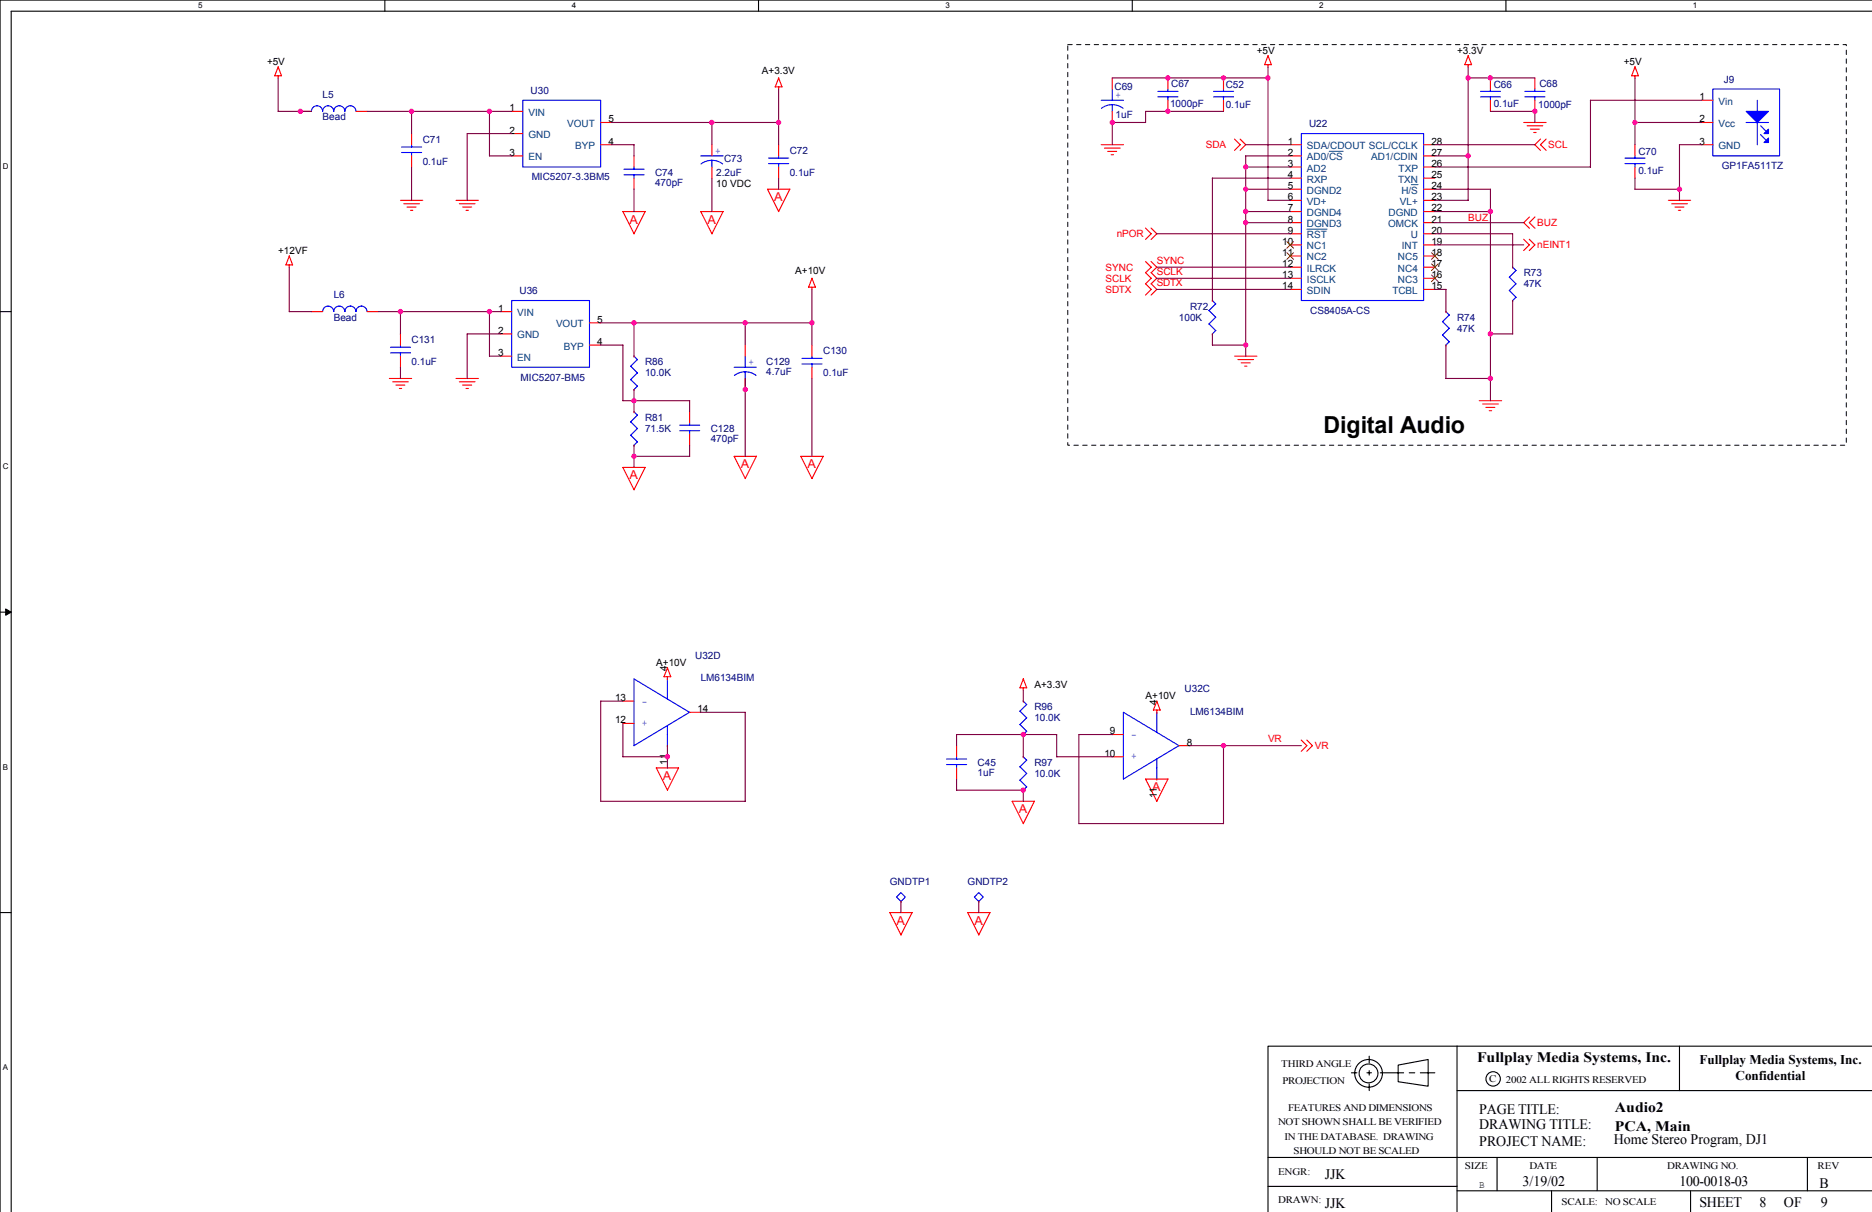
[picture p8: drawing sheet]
<svg xmlns="http://www.w3.org/2000/svg" width="432mm" height="279mm" viewBox="0 0 432 279" stroke-linecap="round" stroke-linejoin="round" font-family="sans-serif">
<path d="M431.8 0h-431.8v279.4M431.8 2.6h-429.2v276.8" fill="none" stroke="#000" stroke-width=".25"/>
<path d="M45.7 .3h1v2h-1z" fill="#fff"/>
<path d="M88.8 0v2.6" fill="none" stroke="#000" stroke-width=".25"/>
<path d="M131.9 .3h1v2h-1z" fill="#fff"/>
<path d="M175 0v2.6" fill="none" stroke="#000" stroke-width=".25"/>
<path d="M218.1 .3h1v2h-1z" fill="#fff"/>
<path d="M261.2 0v2.6" fill="none" stroke="#000" stroke-width=".25"/>
<path d="M304.3 .3h1v2h-1z" fill="#fff"/>
<path d="M347.4 0v2.6" fill="none" stroke="#000" stroke-width=".25"/>
<g fill="#fff">
<path d="M390.5 .3h1v2h-1z"/>
<path d="M.7 37.2h1.3v2.1h-1.3z"/>
<path d="M.7 106.5h1.3v2h-1.3z"/>
</g>
<path d="M0 71.8h2.6" fill="none" stroke="#000" stroke-width=".25"/>
<path d="M.7 175.7h1.2v2.1h-1.2z" fill="#fff"/>
<path d="M0 141.1h2.6" fill="none" stroke="#000" stroke-width=".25"/>
<path d="M1.3 140.4l1.3 .7-1.3 .7z" fill="#000" stroke="#000" stroke-width=".23"/>
<path d="M.7 245h1.2v2.1h-1.2z" fill="#fff"/>
<g fill="none" stroke="#000" stroke-width=".25">
<path d="M0 210.4h2.6M311.7 247.3h1.3M315.3 247.3h1M315.8 243.5v1.5M315.8 246.8v1M315.8 249.9v1.5M318.4 247.3h5.4M322.5 245.5l6.9-1.3v6.2l-6.9-1zM325.1 247.3h1.2M327.6 247.3h3.4M336.1 241.2h-43.6v38.2M336.1 241.2h95.7"/>
<path d="M336.1 241.2v38.2M336.1 251.4h95.7M387.4 241.2v10.2M292.5 266.8h139.3M292.5 273.5h43.6M336.1 274.5h95.7M345.3 266.8v7.7M357.9 274.5v4.9M368.4 266.8v7.7M390 274.5v4.9M416.9 266.8v7.7"/>
<circle cx="315.7" cy="247.4" r="2.17"/>
<circle cx="315.7" cy="247.4" r="3.2"/>
<circle cx="344.4" cy="248.7" r="1.66"/>
</g>
<path d="M246.3 10.3h179.6v92.3h-179.6v-92.3" fill="none" stroke="#000" stroke-width=".23" stroke-dasharray="1 1 1 1 1 1 1 1"/>
<g fill="none" stroke="#f00" stroke-width=".25">
<path d="M64.2 15.4l.7 2.1h-1.5zM64.2 17.5v.5M179.6 18l.8 2M179.6 17.9l-.8 2.1h1.6M256.6 18v2.5M269.4 18v2.5M282.2 18v2.5M292.5 14.9v.5M292.5 12.8l.8 2.1M292.5 12.8l-.8 2.1h1.5M338.6 14.9v.5M338.6 12.8l.8 2.1"/>
<path d="M338.7 12.8l-.8 2.1h1.5M343.8 18v2.5M354 18v2.5M376.3 17.5h1.6M376.4 17.5l.7-2.1 .8 2.1M377.1 17.5v.5M69.3 25.7h2.5M82.1 25.7h2.6M94.9 30.8v2.6M94.9 35.9v2.6M118 35.9h2.6M118 25.7h2.6"/>
<path d="M118 30.8h2.6M138.6 33.4h2.5M138.6 28.2h2.5M146.2 35.9v2.6M164.2 33.4v2.5M164.2 38.5v2.6M179.6 20v.6M179.6 33.4v2.5M179.6 38.5v2.6M254 33.4h5.1M254.8 34.1h3.6M255.5 34.9h2.1"/>
<path d="M256.3 35.7h.5M256.6 25.7v2.5M269.4 23.1v2.6M282.2 23.1v2.6M284.8 32.1l1.3 1.3-1.3 1.3M286 32.1l1.3 1.3-1.3 1.3M297.6 33.4h2.6M297.6 35.9h2.6M297.6 38.5h2.6M328.4 33.4h2.6M328.4 35.9h2.6M328.4 38.5h2.6"/>
<path d="M343.8 23.1v2.6M351.5 28.2h5.1M352.3 29h3.6M353 29.8h2.1M353.8 30.5h.5M354 23.1v2.6M355.3 32.1l-1.3 1.3 1.3 1.3M356.6 32.1l-1.3 1.3 1.3 1.3M377.1 33.4v2.5M377.1 38.5v2.6M392.5 33.4h2.6M392.5 28.2h2.6"/>
<path d="M392.5 23.1h2.6M92.4 46.2h5.1M93.1 47h3.7M93.9 47.7h2.1M94.7 48.5h.5M105.2 46.2h5.1M106 47h3.6M106.7 47.7h2.1M107.5 48.5h.5M146.2 41.1v2.5M148.8 48.7l-2.5 5.2-2.6-5.1h5.1M166.8 48.7l-2.6 5.2-2.6-5.1h5.2"/>
<path d="M182.2 43.6h-5.2l2.6 5.2M182.2 43.6l-2.6 5.2M264.2 52.6l1.3 1.3-1.3 1.3M265.5 52.6l1.3 1.3-1.3 1.3M297.6 46.2h2.6M297.6 43.6h2.6M297.6 48.8h2.6M297.6 41.1h2.6M297.6 51.3h2.6M297.6 53.9h2.6M297.6 56.5h2.6M297.6 59h2.6"/>
<path d="M328.4 46.2h2.6M328.4 43.6h2.6M328.4 48.8h2.6M328.4 41.1h2.6M328.4 51.3h2.6M328.4 53.9h2.6M328.4 56.5h2.6M328.4 59h2.6M351.5 55.2l1.3 1.3-1.3 1.3M352.7 55.2l1.3 1.3-1.3 1.3M352.8 50l-1.3 1.3 1.3 1.3M354.1 50l-1.3 1.3 1.3 1.3"/>
<path d="M384.8 46.2h5.2M385.6 47h3.6M386.4 47.7h2M387.1 48.5h.6M65.9 61.1h1.6M66 61.1l.7-2.1 .8 2.1M66.7 61.1v.5M71.8 71.8h2.6M84.7 71.8h2.5M92.4 77v2.5M115.5 71.8h2.5M115.5 77h2.5"/>
<path d="M136 74.4h2.6M136 79.5h2.6M171.9 79.5v2.6M186.5 66.2h1.6M187.3 66.2v.5M187.3 79.5v2.6M187.3 64.2l.8 2M187.3 64.1l-.8 2.1M264.2 60.3l1.3 1.3-1.3 1.3M264.2 62.8l1.3 1.4-1.3 1.2M264.2 65.4l1.3 1.3-1.3 1.3M265.5 60.3l1.3 1.3-1.3 1.3"/>
<path d="M265.5 62.8l1.3 1.4-1.3 1.2M265.5 65.4l1.3 1.3-1.3 1.3M279.7 69.3h.1M279.7 77h.1M297.6 61.6h2.6M297.6 64.2h2.6M297.6 66.7h2.6M328.4 61.6h2.6M328.4 64.2h2.6M328.4 66.7h2.6M333.5 71.8h.1M333.5 79.5h.1"/>
<path d="M348.9 61.6h.1M348.9 69.3h.1M89.8 87.2h5.2M90.6 88h3.6M91.3 88.8h2.1M92.1 89.6h.5M92.4 82.1v2.6M105.2 87.2h5.1M106 88h3.6M106.7 88.8h2.1M107.5 89.6h.5M115.5 82.1h2.5"/>
<path d="M146.2 82.1h.1M146.2 89.8h.1M146.2 94.9h.1M159.1 94.9v2.6M171.9 87.2v2.6M187.3 84.7v2.5M284.8 82.1h5.1M285.5 82.9h3.7M286.3 83.7h2.1M287.1 84.4h.5M341.2 92.4h5.2M342 93.1h3.6"/>
<path d="M342.7 93.9h2.1M343.5 94.7h.6M146.2 102.6h.1M148.8 107.7l-2.5 5.2-2.6-5.1h5.1M159.1 100.1v2.5M169.3 105.2h5.2l-2.6 5.1zM184.7 105.2h5.2l-2.6 5.1zM153.9 156.5h.1M153.9 156v.5M153.9 153.9l.8 2.1M154 153.9l-.9 2.1h1.6M235.2 158.6h1.6l-.8-2.1-.7 2.1"/>
<path d="M236 158.6v.5M143.7 161.6h2.5M143.7 166.8h2.5M151.4 177h5.1l-2.6 5.2zM153.9 171.9h.1M159.1 164.2h2.5M220.6 171.9v2.6M220.6 177v2.6M236 161.6h.1M236 169.3h.1M236 174.5h.1M256.6 169.3h2.5"/>
<path d="M256.6 174.5h2.5M266 163.7h1.6M266.8 164.2h.1M266.8 179.6h.1M266.8 163.7v.5M266.8 161.6l.8 2.1M266.8 161.6l-.8 2.1M271.9 171.9h2.6M300.1 170.6l1.4 1.3-1.4 1.3M301.4 170.6l1.3 1.3-1.3 1.3M233.5 184.7h5.1l-2.6 5.2zM236 182.2h.1"/>
<path d="M266.8 184.7l2.6-5.1h-5.2l2.6 5.1M207.8 207.8h.1M207.8 215.5l2.6-5.1h-5.1l2.5 5.1M225.8 207.8h.1M225.8 215.5l2.6-5.1h-5.2l2.6 5.1"/>
</g>
<g fill="none" stroke="#00f" stroke-width=".25">
<path d="M71.8 25.7a1.27 1.27 0 0 1 1.3-1.3 1.29 1.29 0 0 1 1.3 1.3 1.28 1.28 0 0 1 1.3-1.3 1.28 1.28 0 0 1 1.3 1.3 1.28 1.28 0 0 1 1.3-1.3 1.28 1.28 0 0 1 1.2 1.3 1.28 1.28 0 0 1 1.3-1.3 1.28 1.28 0 0 1 1.3 1.3M92.6 35.2h4.7M92.6 33.9h4.7M94.9 33.4v.5M94.9 35.1v.8M120.6 23.1h18v15.4h-18zM143.9 39h4.7M146.2 38.5v.5M161.6 35.9h5.2M164.2 37v1.5M166.7 37.8l-1.4-.7-1.2-.1-1.5 .3-.9 .5M177.3 37.7h4.6"/>
<path d="M177.3 36.4h4.6M179.6 35.9v.6M179.6 37.7v.8M254 23.1h5.1M256.6 20.5v2.6M256.6 24.1v1.6M259 25l-1.4-.7-1.1-.2-1.5 .3-.9 .6M267.1 22.3h4.6M267.1 21.1h4.6M269.4 20.5v.6M269.4 22.3v.8M279.9 22.3h4.6"/>
<path d="M279.9 21.1h4.6M282.2 20.5v.6M282.2 22.3v.8M300.2 30.8h28.2v38.5h-28.2zM341.5 22.3h4.6M341.5 21.1h4.6M343.8 20.5v.6M343.8 22.3v.8M351.7 22.3h4.7M351.7 21.1h4.7M354 20.5v.6M354 22.3v.8"/>
<path d="M374.8 37.7h4.7M374.8 36.4h4.7M377.1 35.9v.6M377.1 37.7v.8M395.1 20.5h15.4v15.4h-15.4zM402.8 28.2h5.1M405.3 23.1v2.6M405.3 28.2v5.2M406.1 29l1.3 1.3M406.1 31l1.3 1.3M143.9 40.3h4.7M146.2 40.3v.8"/>
<path d="M74.4 71.8a1.28 1.28 0 0 1 1.3-1.2 1.28 1.28 0 0 1 1.3 1.2 1.28 1.28 0 0 1 1.3-1.2 1.28 1.28 0 0 1 1.2 1.2 1.28 1.28 0 0 1 1.3-1.2 1.28 1.28 0 0 1 1.3 1.2 1.28 1.28 0 0 1 1.3-1.2 1.28 1.28 0 0 1 1.3 1.2M92.4 79.5v.6M118 69.3h18v15.4h-18zM278.9 71.6l1.5 1.6M279.7 69.3l.7 .8-1.6 1.5M280.4 73.1l-1.6 1.6 1.6 1.5M280.4 76.2l-.8 .8M332.7 77.2l1.6 1.6M333.5 71.8l.8 .8M334.3 72.6l-1.6 1.6 1.6 1.5-1.6 1.6M334.3 78.8l-.8 .8M348.1 63.9l1.6 1.5-1.6 1.6"/>
<path d="M348.1 67l1.6 1.5M348.9 61.6l.8 .8M349.7 62.4l-1.6 1.5M349.7 68.5l-.8 .8M90.1 81.3h4.6M90.1 80.1h4.6M92.4 81.3v.8M145.5 84.4l1.5 1.6-1.5 1.5M145.5 87.5l1.5 1.5-.8 .8M145.5 97.2l1.5 1.6-1.5 1.6M146.2 82.1l.8 .8M146.2 94.9l.8 .8-1.5 1.6"/>
<path d="M147 82.9l-1.5 1.5M156.8 99.3h4.6M156.8 98h4.6M159.1 97.5v.5M159.1 99.3v.8M169.3 84.7h5.2M171.9 82.1v2.6M171.9 85.7v1.6M174.4 86.5l-1.5-.7-1.1-.1-1.5 .3-.9 .6M185 83.9h4.6M185 82.6h4.6M187.3 82.1v.5"/>
<path d="M187.3 83.9v.8M145.5 100.3l1.5 1.6M147 101.9l-.8 .8M153.9 156.5v4.6M153.9 167.3v4.6M159.1 164.2l-12.9 7.7v-15.4l12.9 7.7M218.3 176.3h4.7M218.3 175h4.7M220.6 174.5v.5M220.6 176.2v.8M235.3 163.9l1.5 1.6-1.6 1.5M235.3 167l1.5 1.6"/>
<path d="M235.3 176.8l1.5 1.5-1.6 1.6M235.3 179.9l1.5 1.5-.8 .8M236 161.6l.8 .8M236 174.5l.8 .8-1.6 1.5M236.8 162.4l-1.6 1.6M236.8 168.6l-.8 .8M259.1 179.6l12.9-7.7-12.9-7.7v15.4M266.8 164.2v4.6M266.8 175v4.6M207.8 205.8l1 1-1 1-1-1zM225.8 205.8l1 1-1 1-1.1-1z"/>
</g>
<path d="M306.6 34.9h3.2M301.5 52.8h4.6M325.5 42.6h1.6" fill="none" stroke="#004080" stroke-width=".23"/>
<path d="M296.8 55.7l1.6 1.5M296.8 58.3l1.6 1.5M298.4 55.7l-1.6 1.5M298.4 58.3l-1.6 1.5M330.2 58.3l1.5 1.5M331.7 58.3l-1.5 1.5M330.2 63.4l1.5 1.5M330.2 60.8l1.5 1.6M331.7 63.4l-1.5 1.5M331.7 60.8l-1.5 1.6" fill="none" stroke="#804000" stroke-width=".23"/>
<g fill="#00f" stroke="#00f" stroke-width=".25">
<path d="M402.8 25.7h5.1l-2.6 2.5z" fill-rule="evenodd"/>
<path d="M406.9 30.8l1-1v1z" fill-rule="evenodd"/>
<path d="M406.9 32.9l1-1.1v1.1z" fill-rule="evenodd"/>
</g>
<g fill="none" stroke="#800040" stroke-width=".25">
<path d="M64.2 18v7.7M256.5 18h36M292.5 15.4v30.8h5.1M338.6 18h15.4M338.6 15.4v30.8h-7.7M377.1 18v15.4M64.2 25.7h7.7M84.7 25.7h33.3M94.9 25.7v5.1M94.9 38.5v7.7M112.9 35.9h5.1M112.9 25.7v10.3"/>
<path d="M118 30.8h-10.2v15.4M141.1 33.4h5.2l-.1 2.6M141.1 28.2h38.5M164.2 28.2v5.2M179.6 20.5v12.9M256.6 28.2v5.2M282.2 25.7h-18v2.6l-7.7-.1M287.3 35.9h10.3M287.3 38.5h10.3M287.3 33.4h10.3M287.3 35.9v46.2M331 35.9h7.7"/>
<path d="M331 33.4h23.1M343.8 25.7h10.3M354 25.7v2.6M366.8 23.1h25.7M366.9 23.1v15.4h-35.9M377.1 28.2h15.4M392.5 33.4h-5.1v12.8M146.2 43.6v5.2M164.2 41.1v7.7M179.6 41.1v2.5M266.8 53.9h30.8M279.6 41.1h18"/>
<path d="M279.7 41.1v28.2M287.3 43.6h10.3M287.3 51.3h10.3M287.3 48.8h10.3M330.9 56.5h20.6M330.9 53.9h18M330.9 51.3h20.6M331 43.6h12.8v48.8M331 48.8h12.8M348.9 53.9v7.7M377.1 41.1v2.5h10.3M66.7 61.6v10.3l5.2-.1"/>
<path d="M87.2 71.8h28.3M92.4 71.8v5.2M112.9 71.8v10.3h2.6M115.5 77h-7.7v10.3M138.6 79.5h5.1v12.9h15.4M138.6 74.4h48.7M146.2 74.4v7.7M171.9 74.4v5.2M187.3 66.7v12.9M266.8 64.2h30.8M266.8 66.7h30.8M266.8 61.6h30.8"/>
<path d="M279.7 77v2.6M279.7 79.5h7.7M331 66.7h2.5v5.2M333.5 79.5v7.8l10.3-.1M348.9 69.3v7.7h-5.1M92.4 84.7v2.6M146.2 89.8v5.2M159.1 92.4v2.6M171.9 87.2v18M187.3 87.2v18M146.2 102.6v5.2M146.2 105.2h12.9"/>
<path d="M159.1 102.6v2.6M236 159.1v2.5M143.7 166.8v7.7M143.7 174.5h10.3M143.7 161.6h-5.1v23.1M153.9 171.9v5.2M161.6 164.2h10.3v20.5M220.6 179.6v2.6h15.4v2.5M220.6 171.9v-2.6h23.2l-.1 5.2M236 169.3v5.2M243.7 174.5h12.9M256.6 169.3h-7.7v20.6h33.3v-18"/>
<path d="M274.5 171.9h25.7M138.6 184.7h33.3M207.8 207.8v2.6M225.8 207.8v2.6"/>
</g>
<g fill="#f0f" stroke="#f0f" stroke-width=".25">
<circle cx="343.8" cy="18" r=".51"/>
<circle cx="387.4" cy="43.6" r=".5"/>
<circle cx="338.6" cy="18" r=".5"/>
<circle cx="269.4" cy="25.7" r=".5"/>
<circle cx="292.5" cy="18" r=".51"/>
<circle cx="377.1" cy="28.2" r=".5"/>
<circle cx="343.8" cy="87.2" r=".51"/>
<circle cx="338.6" cy="35.9" r=".51"/>
<circle cx="282.2" cy="18" r=".5"/>
<circle cx="269.4" cy="18" r=".5"/>
<circle cx="179.6" cy="28.2" r=".5"/>
<circle cx="94.9" cy="25.7" r=".5"/>
<circle cx="69.3" cy="25.7" r=".5"/>
<circle cx="164.2" cy="28.2" r=".51"/>
<circle cx="112.9" cy="25.7" r=".51"/>
<circle cx="287.3" cy="43.6" r=".5"/>
<circle cx="287.3" cy="38.5" r=".5"/>
<circle cx="287.3" cy="48.7" r=".51"/>
<circle cx="256.5" cy="28.2" r=".5"/>
<circle cx="287.3" cy="51.3" r=".5"/>
<circle cx="343.8" cy="48.7" r=".51"/>
<circle cx="343.8" cy="77" r=".51"/>
<circle cx="287.3" cy="79.5" r=".5"/>
<circle cx="354" cy="25.7" r=".51"/>
<circle cx="187.3" cy="74.4" r=".51"/>
<circle cx="146.2" cy="74.4" r=".51"/>
<circle cx="146.2" cy="105.2" r=".5"/>
<circle cx="171.9" cy="89.8" r=".5"/>
<circle cx="171.9" cy="74.4" r=".51"/>
<circle cx="146.2" cy="92.4" r=".5"/>
<circle cx="92.4" cy="71.8" r=".51"/>
<circle cx="112.9" cy="71.8" r=".51"/>
<circle cx="282.2" cy="171.9" r=".5"/>
<circle cx="236" cy="182.1" r=".5"/>
<circle cx="236" cy="169.3" r=".5"/>
<circle cx="153.9" cy="174.5" r=".51"/>
</g>
<text font-size="5.4" x="305.3" y="99.8">Digital Audio</text>
<g font-size="3.3">
<text x="340.7" y="244.7">Fullplay Media Systems, Inc.</text>
<text x="341.2" y="256.7">PAGE TITLE:</text>
<text x="372.5" y="256.3">Audio2</text>
<text x="341.2" y="260.3">DRAWING TITLE:</text>
<text x="372.3" y="263.7">Home Stereo Program, DJ1</text>
<text x="372.5" y="260.6">PCA, Main</text>
<text x="341.2" y="264.2">PROJECT NAME:</text>
<text x="305.6" y="271.9">JJK</text>
<text x="351.2" y="273.4">3/19/02</text>
<text x="387.4" y="273.4">100-0018-03</text>
<text x="419.7" y="273.9">B</text>
<text x="305.6" y="278.5">JJK</text>
<text x="392" y="278.3">SHEET</text>
<text x="405.9" y="278.3">8</text>
<text x="411.5" y="278.3">OF</text>
<text x="420" y="278.3">9</text>
</g>
<g font-size="3.1">
<text x="392" y="245.3">Fullplay Media Systems, Inc.</text>
<text x="400.3" y="249">Confidential</text>
</g>
<g font-size="2.8" fill="#f00">
<text x="178.6" y="46.4">A</text>
<text x="145.2" y="51.5">A</text>
<text x="163.2" y="51.5">A</text>
<text x="170.9" y="108">A</text>
<text x="186.3" y="108">A</text>
<text x="145.2" y="110.5">A</text>
<text x="152.9" y="179.8">A</text>
<text x="265.8" y="182.4">A</text>
<text x="235" y="187.5">A</text>
<text x="206.8" y="213.1">A</text>
<text x="224.7" y="213.1">A</text>
</g>
<g font-size="2.3">
<text x="61.6" y="14.9">+5V</text>
<text x="175.7" y="17">A+3.3V</text>
<text x="289.9" y="12.4">+5V</text>
<text x="336.1" y="12.4">+3.3V</text>
<text x="374.6" y="14.9">+5V</text>
<text x="392" y="23.1">1</text>
<text x="117.5" y="25.7">1</text>
<text x="140.4" y="28.2">5</text>
<text x="392" y="28.2">2</text>
<text x="117.5" y="35.9">3</text>
<text x="117.5" y="30.8">2</text>
<text x="140.4" y="33.3">4</text>
<text x="297.1" y="33.3">1</text>
<text x="297.1" y="35.9">2</text>
<text x="330.2" y="35.9">27</text>
<text x="330.2" y="33.3">28</text>
<text x="392" y="33.3">3</text>
<text x="297.1" y="38.5">3</text>
<text x="297.1" y="41">4</text>
<text x="330.2" y="41">25</text>
<text x="330.2" y="38.5">26</text>
<text x="165.2" y="43.1">10 VDC</text>
<text x="297.1" y="43.6">5</text>
<text x="297.1" y="46.2">6</text>
<text x="330.2" y="46.2">23</text>
<text x="330.2" y="43.6">24</text>
<text x="297.1" y="48.7">7</text>
<text x="297.1" y="51.3">8</text>
<text x="297.1" y="53.9">9</text>
<text x="330.2" y="53.9">20</text>
<text x="330.2" y="51.3">21</text>
<text x="330.2" y="48.7">22</text>
<text x="64.2" y="58.5">+12VF</text>
<text x="295.8" y="56.4">10</text>
<text x="295.8" y="59">11</text>
<text x="330.2" y="59">18</text>
<text x="330.2" y="56.4">19</text>
<text x="183.5" y="63.1">A+10V</text>
<text x="295.8" y="61.6">12</text>
<text x="295.8" y="64.1">13</text>
<text x="330.2" y="64.1">16</text>
<text x="330.2" y="61.6">17</text>
<text x="114.9" y="71.8">1</text>
<text x="295.8" y="66.7">14</text>
<text x="330.2" y="66.7">15</text>
<text x="114.9" y="77">2</text>
<text x="137.8" y="74.4">5</text>
<text x="114.9" y="82.1">3</text>
<text x="137.8" y="79.5">4</text>
<text x="151.4" y="153.5">A+10V</text>
<text x="153.9" y="154.7" transform="rotate(-90 153.9 154.7)">4</text>
<text x="141.9" y="161.6">13</text>
<text x="238.6" y="158.6">A+3.3V</text>
<text x="264.2" y="161.1">A+10V</text>
<text x="141.9" y="166.8">12</text>
<text x="160.9" y="164.2">14</text>
<text x="266.8" y="162.4" transform="rotate(-90 266.8 162.4)">4</text>
<text x="256" y="169.3">9</text>
<text x="273.7" y="171.9">8</text>
<text x="153.9" y="176.4" transform="rotate(-90 153.9 176.4)">11</text>
<text x="254.7" y="174.4">10</text>
<text x="266.8" y="184.1" transform="rotate(-90 266.8 184.1)">11</text>
<text x="295.6" y="246">THIRD ANGLE</text>
<text x="295.8" y="249.9">PROJECTION</text>
<text x="343.5" y="249.4">C</text>
<text x="347.4" y="249.6">2002 ALL RIGHTS RESERVED</text>
<text x="297.1" y="256.1">FEATURES AND DIMENSIONS</text>
<text x="294.8" y="259.4">NOT SHOWN SHALL BE VERIFIED</text>
<text x="296.3" y="262.7">IN THE DATABASE. DRAWING</text>
<text x="298.4" y="266">SHOULD NOT BE SCALED</text>
<text x="337.9" y="269.4">SIZE</text>
<text x="352.8" y="269.4">DATE</text>
<text x="384.6" y="269.4">DRAWING NO.</text>
<text x="419.2" y="269.4">REV</text>
<text x="294.8" y="270.9">ENGR:</text>
<text x="341.2" y="273.8">B</text>
<text x="294.8" y="277.3">DRAWN:</text>
<text x="360.2" y="277.9">SCALE:</text>
<text x="370.3" y="277.9">NO SCALE</text>
</g>
<g font-size="2.3" fill="#000080">
<text x="74.4" y="22.6">L5</text>
<text x="122.4" y="21.6">U30</text>
<text x="257.1" y="20.8">C69</text>
<text x="270.2" y="20">C67</text>
<text x="282.7" y="20.3">C52</text>
<text x="344.6" y="20.3">C66</text>
<text x="355.1" y="20">C68</text>
<text x="397.7" y="19">J9</text>
<text x="74.4" y="27.7">Bead</text>
<text x="257.3" y="27.2">1uF</text>
<text x="269.9" y="24.7">1000pF</text>
<text x="282.7" y="24.9">0.1uF</text>
<text x="302" y="29.3">U22</text>
<text x="344.6" y="24.7">0.1uF</text>
<text x="354.8" y="24.9">1000pF</text>
<text x="97.5" y="32.9">C71</text>
<text x="182.2" y="35.4">C72</text>
<text x="377.9" y="35.7">C70</text>
<text x="97.5" y="38">0.1uF</text>
<text x="122.6" y="41.6">MIC5207-3.3BM5</text>
<text x="151.1" y="40.6">C74</text>
<text x="165.2" y="40.6">2.2uF</text>
<text x="167" y="37.2">C73</text>
<text x="182.2" y="40.6">0.1uF</text>
<text x="377.9" y="40.1">0.1uF</text>
<text x="397.2" y="39">GP1FA511TZ</text>
<text x="151.1" y="42.9">470pF</text>
<text x="351.5" y="63.7">R73</text>
<text x="77" y="68.8">L6</text>
<text x="119.8" y="67.8">U36</text>
<text x="274.5" y="71.4">R72</text>
<text x="351.5" y="66.2">47K</text>
<text x="77" y="73.9">Bead</text>
<text x="271.9" y="73.9">100K</text>
<text x="302.2" y="72.4">CS8405A-CS</text>
<text x="336.1" y="73.9">R74</text>
<text x="336.1" y="76.5">47K</text>
<text x="94.9" y="79.1">C131</text>
<text x="189.9" y="81.6">C130</text>
<text x="94.9" y="84.2">0.1uF</text>
<text x="120.1" y="87.8">MIC5207-BM5</text>
<text x="148.8" y="84.2">R86</text>
<text x="148.8" y="86.7">10.0K</text>
<text x="176.8" y="84.2">C129</text>
<text x="176.8" y="86.5">4.7uF</text>
<text x="189.9" y="86.7">0.1uF</text>
<text x="148.8" y="97">R81</text>
<text x="148.8" y="99.6">71.5K</text>
<text x="163.9" y="99.6">C128</text>
<text x="163.9" y="101.9">470pF</text>
<text x="160.4" y="151.9">U32D</text>
<text x="161.6" y="157">LM6134BIM</text>
<text x="273.2" y="159.6">U32C</text>
<text x="238.6" y="163.7">R96</text>
<text x="238.6" y="166.3">10.0K</text>
<text x="274.5" y="164.7">LM6134BIM</text>
<text x="225.5" y="176.5">C45</text>
<text x="225.5" y="178.8">1uF</text>
<text x="238.6" y="176.5">R97</text>
<text x="238.6" y="179.1">10.0K</text>
<text x="205.3" y="204">GNDTP1</text>
<text x="223.2" y="204">GNDTP2</text>
</g>
<g font-size="2.3" fill="#00f">
<text x="257.3" y="22.6">+</text>
<text x="165" y="35.5">+</text>
<text x="172.7" y="84.2">+</text>
<text x="148" y="162.5">-</text>
<text x="148" y="167.3">+</text>
<text x="260.9" y="170.2">-</text>
<text x="260.9" y="175">+</text>
</g>
<g font-size="2.3" fill="#004080">
<text x="121.9" y="26.7">VIN</text>
<text x="130.8" y="29.3">VOUT</text>
<text x="396.4" y="29.3">Vcc</text>
<text x="396.4" y="24.2">Vin</text>
<text x="121.9" y="31.8">GND</text>
<text x="132.7" y="34.4">BYP</text>
<text x="301.5" y="34.4">SDA/CDOUT SCL/CCLK</text>
<text x="396.4" y="34.4">GND</text>
<text x="121.9" y="37">EN</text>
<text x="301.5" y="37">AD0/CS</text>
<text x="301.5" y="39.5">AD2</text>
<text x="316.3" y="37">AD1/CDIN</text>
<text x="322.6" y="39.5">TXP</text>
<text x="301.5" y="42.1">RXP</text>
<text x="301.5" y="44.7">DGND2</text>
<text x="301.5" y="47.2">VD+</text>
<text x="322.5" y="42.1">TXN</text>
<text x="322.9" y="47.2">VL+</text>
<text x="323.2" y="44.7">H/S</text>
<text x="301.5" y="49.8">DGND4</text>
<text x="301.5" y="52.4">DGND3</text>
<text x="320.2" y="52.4">OMCK</text>
<text x="320.3" y="49.8">DGND</text>
<text x="301.5" y="54.9">RST</text>
<text x="301.5" y="57.5">NC1</text>
<text x="323.4" y="57.5">INT</text>
<text x="325.4" y="54.9">U</text>
<text x="301.5" y="60">NC2</text>
<text x="301.5" y="62.6">ILRCK</text>
<text x="301.5" y="65.2">ISCLK</text>
<text x="322.5" y="65.2">NC3</text>
<text x="322.5" y="62.6">NC4</text>
<text x="322.5" y="60">NC5</text>
<text x="301.5" y="67.8">SDIN</text>
<text x="321.2" y="67.8">TCBL</text>
<text x="119.3" y="72.9">VIN</text>
<text x="128.2" y="75.5">VOUT</text>
<text x="119.3" y="83.1">EN</text>
<text x="119.3" y="78">GND</text>
<text x="130.1" y="80.6">BYP</text>
</g>
<g font-size="2.3" fill="#f00">
<text x="278.1" y="34.2">SDA</text>
<text x="357.1" y="34.2">SCL</text>
<text x="338.6" y="50.8">BUZ</text>
<text x="354.6" y="52.1">BUZ</text>
<text x="257.6" y="54.7">nPOR</text>
<text x="354.6" y="57.3">nEINT1</text>
<text x="255" y="62.4">SYNC</text>
<text x="255" y="64.9">SCLK</text>
<text x="266.8" y="63.4">SCLK</text>
<text x="266.8" y="66">SDTX</text>
<text x="266.8" y="60.8">SYNC</text>
<text x="255" y="67.5">SDTX</text>
<text x="292.5" y="171.2">VR</text>
<text x="303.3" y="172.7">VR</text>
</g>
<g font-size="1.8">
<text x="45.7" y="1.9">5</text>
<text x="131.9" y="1.9">4</text>
<text x="218.1" y="1.9">3</text>
<text x="304.3" y="1.9">2</text>
<text x="390.5" y="1.9">1</text>
<text x=".7" y="38.9">D</text>
<text x=".7" y="108.1">C</text>
<text x=".7" y="177.4">B</text>
<text x=".7" y="246.7">A</text>
</g>
</svg>
